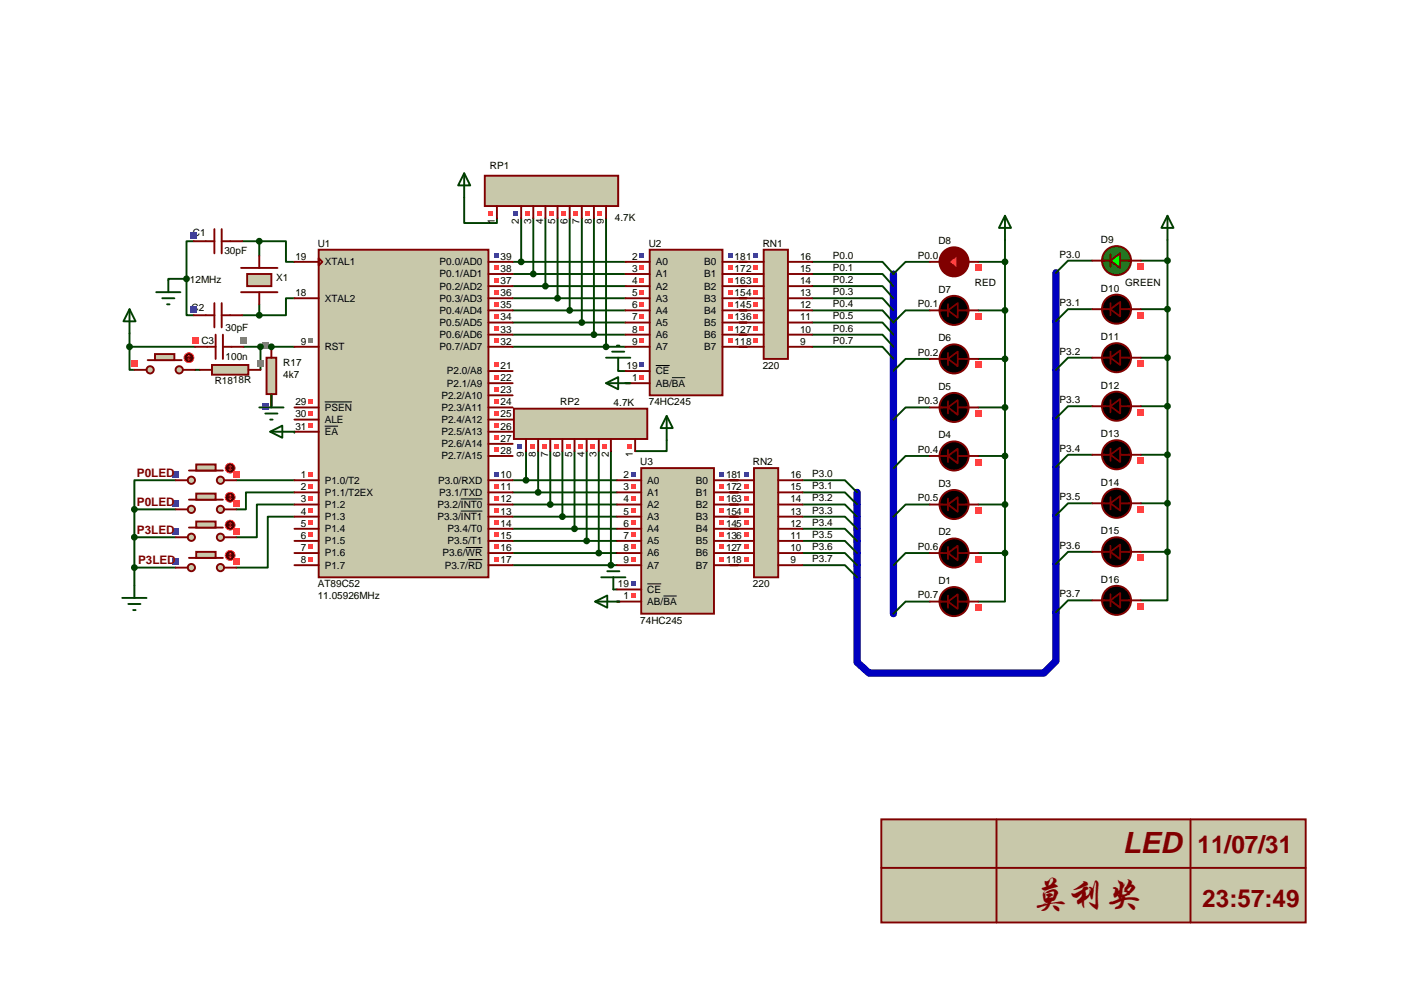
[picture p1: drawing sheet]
<svg xmlns="http://www.w3.org/2000/svg" width="297mm" height="210mm" viewBox="0 0 297 210" stroke-linecap="round" stroke-linejoin="round" font-family="sans-serif">
<path d="M187.2 57.4v71.1M221.2 57.1v81.3l-2.6 2.5h-36.5l-2.6-2.3v-35.5" fill="none" stroke="#0000c0" stroke-width="1.5"/>
<g fill="none" stroke="#004000" stroke-width=".4">
<path d="M39.1 58.4h-3.8v.2M39.1 58.4v7.6h1.5M40.6 50.5h-1.5v7.9M50.8 50.5h3.5M54.3 50.5v3.1M54.3 50.5h5.6v4.3h1.8M154.9 54.8h1.5M154.9 57.4h1.5M154.9 59.9h1.5M170.1 57.4h14.8l2.3 2.5M170.1 59.9h14.8l2.3 2.5M170.1 54.8h14.8l2.3 2.6 2.5-2.6h5.1"/>
<path d="M228.8 54.6h-5.1l-2.5 2.5M40.8 77.4h1.1M50.8 66h3.5M54.3 63.7v2.3M61.7 62.4h-1.8v3.6h-5.6M129.5 77.4v.3h1.5M154.9 62.4h1.5M154.9 65h1.5M154.9 67.5h1.5M154.9 70.1h1.5M154.9 72.6h1.5M170.1 65h14.8l2.3 2.5 2.5-2.5h5.1"/>
<path d="M170.1 62.4h14.8l2.3 2.6M170.1 67.5h14.8l2.3 2.6M170.1 70.1h14.8l2.3 2.5M170.1 72.6h14.8l2.3 2.5M194.8 75.1h-5.1l-2.5 2.6M228.8 64.7h-5.1l-2.5 2.6M228.8 74.9h-5.1l-2.5 2.5M56.9 82.8v2.2M131 80.2h1M194.8 85.3h-5.1l-2.5 2.5M194.8 95.5h-5.1l-2.5 2.5M228.8 85h-5.1l-2.5 2.6"/>
<path d="M228.8 95.2h-5.1l-2.5 2.5M194.8 105.6h-5.1l-2.5 2.6M194.8 115.8h-5.1l-2.5 2.5M228.8 105.4h-5.1l-2.5 2.5M228.8 115.5h-5.1l-2.5 2.6M194.8 125.9h-5.1l-2.5 2.6M228.8 125.7h-5.1l-2.5 2.5"/>
</g>
<circle cx="61.7" cy="90.4" r=".2" fill="#004000"/>
<g fill="none" stroke="#004000" stroke-width=".4">
<path d="M97.2 41.4v5.3h6.9v-1M107.4 54.8h23.6M107.4 57.4h23.6M107.4 59.9h23.6M109.2 45.7v9.1M111.7 45.7v11.7M114.3 45.7v14.2M116.8 45.7v16.7M119.3 45.7v19.3M121.9 45.7v21.8M124.4 45.7v24.4M127 45.7v26.9"/>
<path d="M204.9 54.8h5.6M210.5 54.8v10.2h-5.6M210.5 50.2v4.6M239 54.6h5.6v10.1M244.6 50.2v4.4M27.1 72.6h13.7M27.1 72.6v4.8h1M27.1 69.8v2.8M51 72.6h10.7M54.6 72.6v4.8M56.9 72.3v.3M107.4 72.6h23.6"/>
<path d="M107.4 70.1h23.6M107.4 65h23.6M107.4 67.5h23.6M107.4 62.4h23.6M210.5 75.1v10.2h-5.6M210.5 65v10.1h-5.6M239 64.7h5.6v10.2M239 74.9h5.6v10.1M110.2 94.4v6.1M112.7 94.4v8.7M115.3 94.4v11.2M117.8 94.4v13.8"/>
<path d="M120.4 94.4v16.3M122.9 94.4v18.8M125.4 94.4v21.4M128 94.4v23.9M139.7 92.2v2.2h-6.6M210.5 95.5v10.1h-5.6M210.5 85.3v10.2h-5.6M239 85h5.6v10.2M239 95.2h5.6v10.2M28.1 112.5h8.7M28.1 118.8h8.7M28.1 112.5v10.1"/>
<path d="M36.8 100.5h-8.7v6.1M36.8 106.6h-8.7v5.9M49.5 100.5h12.2M61.7 103.1h-10.2v3.5h-2M61.7 105.6h-7.9v6.9h-4.3M61.7 108.2h-5.6v10.6h-6.6M107.4 118.3h21.8M107.4 100.5h21.8M107.4 103.1h21.8M107.4 105.6h21.8M107.4 108.2h21.8M107.4 110.7h21.8"/>
<path d="M107.4 113.2h21.8M107.4 115.8h21.8M152.9 100.5h1.7M152.9 103.1h1.7M152.9 105.6h1.7M152.9 108.2h1.7M152.9 110.7h1.7M152.9 113.2h1.7M152.9 115.8h1.7M152.9 118.3h1.7M168.1 100.5h8.9l2.5 2.6M168.1 103.1h8.9l2.5 2.5"/>
<path d="M168.1 105.6h8.9l2.5 2.6M168.1 108.2h8.9l2.5 2.5M168.1 110.7h8.9l2.5 2.5M168.1 113.2h8.9l2.5 2.6M168.1 115.8h8.9l2.5 2.5M168.1 118.3h8.9l2.5 2.6M210.5 115.8v10.1h-5.6M210.5 105.6v10.2h-5.6M239 105.4h5.6v10.1M239 115.5h5.6M244.6 115.5v10.2h-5.6M128.5 123.4h.7"/>
<path d="M129.2 125.9h.5"/>
</g>
<circle cx="199.9" cy="125.9" r="3" fill="#000" stroke="#800000" stroke-width=".4"/>
<path d="M198.6 124.7v2.5" fill="none" stroke="#800000" stroke-width=".38"/>
<path d="M194.8 125.9h3.8M200.6 125.9h4.3" fill="none" stroke="#800000" stroke-width=".4"/>
<path d="M198.6 125.9l2-1.5v3.1z" fill="#000" stroke="#800000" stroke-width=".38"/>
<path d="M204.3 126.6h1.3v1.2h-1.3z" fill="#ff4040"/>
<circle cx="199.9" cy="115.8" r="3" fill="#000" stroke="#800000" stroke-width=".4"/>
<path d="M198.6 114.5v2.6" fill="none" stroke="#800000" stroke-width=".38"/>
<path d="M194.8 115.8h3.8M200.6 115.8h4.3" fill="none" stroke="#800000" stroke-width=".4"/>
<path d="M198.6 115.8l2-1.5v3z" fill="#000" stroke="#800000" stroke-width=".38"/>
<path d="M204.3 116.4h1.3v1.3h-1.3z" fill="#ff4040"/>
<circle cx="199.9" cy="105.6" r="3" fill="#000" stroke="#800000" stroke-width=".4"/>
<path d="M198.6 104.4v2.5" fill="none" stroke="#800000" stroke-width=".38"/>
<path d="M194.8 105.6h3.8M200.6 105.6h4.3" fill="none" stroke="#800000" stroke-width=".4"/>
<path d="M198.6 105.6l2-1.5v3z" fill="#000" stroke="#800000" stroke-width=".38"/>
<path d="M204.3 106.3h1.3v1.2h-1.3z" fill="#ff4040"/>
<circle cx="199.9" cy="95.5" r="3" fill="#000" stroke="#800000" stroke-width=".4"/>
<path d="M198.6 94.2v2.5" fill="none" stroke="#800000" stroke-width=".38"/>
<path d="M194.8 95.5h3.8M200.6 95.5h4.3" fill="none" stroke="#800000" stroke-width=".4"/>
<path d="M198.6 95.5l2-1.6v3.1z" fill="#000" stroke="#800000" stroke-width=".38"/>
<path d="M204.3 96.1h1.3v1.3h-1.3z" fill="#ff4040"/>
<circle cx="199.9" cy="85.3" r="3" fill="#000" stroke="#800000" stroke-width=".4"/>
<path d="M198.6 84v2.6" fill="none" stroke="#800000" stroke-width=".38"/>
<path d="M194.8 85.3h3.8M200.6 85.3h4.3" fill="none" stroke="#800000" stroke-width=".4"/>
<path d="M198.6 85.3l2-1.5v3z" fill="#000" stroke="#800000" stroke-width=".38"/>
<path d="M204.3 85.9h1.3v1.3h-1.3z" fill="#ff4040"/>
<circle cx="199.9" cy="75.1" r="3" fill="#000" stroke="#800000" stroke-width=".4"/>
<path d="M198.6 73.9v2.5" fill="none" stroke="#800000" stroke-width=".38"/>
<path d="M194.8 75.1h3.8M200.6 75.1h4.3" fill="none" stroke="#800000" stroke-width=".4"/>
<path d="M198.6 75.1l2-1.5v3.1z" fill="#000" stroke="#800000" stroke-width=".38"/>
<path d="M204.3 75.8h1.3v1.2h-1.3z" fill="#ff4040"/>
<circle cx="199.9" cy="65" r="3" fill="#000" stroke="#800000" stroke-width=".4"/>
<path d="M198.6 63.7v2.6" fill="none" stroke="#800000" stroke-width=".38"/>
<path d="M194.8 65h3.8M200.6 65h4.3" fill="none" stroke="#800000" stroke-width=".4"/>
<path d="M198.6 65l2-1.5v3z" fill="#000" stroke="#800000" stroke-width=".38"/>
<path d="M204.3 65.6h1.3v1.3h-1.3z" fill="#ff4040"/>
<circle cx="199.9" cy="54.8" r="3" fill="#800000" stroke="#800000" stroke-width=".4"/>
<path d="M198.6 53.6v2.5" fill="none" stroke="#800000" stroke-width=".38"/>
<path d="M196.8 54.8h1.8M200.6 54.8h2.3" fill="none" stroke="#800000" stroke-width=".4"/>
<path d="M198.6 54.8l2-1.5v3z" fill="#f00" stroke="#800000" stroke-width=".38"/>
<path d="M194.8 54.8h2.5M202.4 54.8h2.5" fill="none" stroke="#800000" stroke-width=".4"/>
<path d="M204.3 55.5h1.3v1.2h-1.3z" fill="#ff4040"/>
<path d="M210.5 45.2v5M210.5 45.2l1.3 2.5h-2.5z" fill="none" stroke="#004000" stroke-width=".4"/>
<circle cx="233.9" cy="54.6" r="3" fill="#008000" stroke="#800000" stroke-width=".4"/>
<path d="M232.6 53.3v2.5" fill="none" stroke="#800000" stroke-width=".38"/>
<path d="M230.8 54.6h1.8M234.7 54.6h2.2" fill="none" stroke="#800000" stroke-width=".4"/>
<path d="M232.6 54.6l2.1-1.6v3.1z" fill="#0f0" stroke="#800000" stroke-width=".38"/>
<path d="M228.8 54.6h2.5M236.4 54.6h2.6" fill="none" stroke="#800000" stroke-width=".4"/>
<path d="M238.3 55.2h1.3v1.3h-1.3z" fill="#ff4040"/>
<circle cx="233.9" cy="64.7" r="3" fill="#000" stroke="#800000" stroke-width=".4"/>
<path d="M232.6 63.5v2.5" fill="none" stroke="#800000" stroke-width=".38"/>
<path d="M228.8 64.7h3.8M234.7 64.7h4.3" fill="none" stroke="#800000" stroke-width=".4"/>
<path d="M232.6 64.7l2.1-1.5v3.1z" fill="#000" stroke="#800000" stroke-width=".38"/>
<path d="M238.3 65.4h1.3v1.2h-1.3z" fill="#ff4040"/>
<circle cx="233.9" cy="74.9" r="3" fill="#000" stroke="#800000" stroke-width=".4"/>
<path d="M232.6 73.6v2.6" fill="none" stroke="#800000" stroke-width=".38"/>
<path d="M228.8 74.9h3.8M234.7 74.9h4.3" fill="none" stroke="#800000" stroke-width=".4"/>
<path d="M232.6 74.9l2.1-1.5v3z" fill="#000" stroke="#800000" stroke-width=".38"/>
<path d="M238.3 75.5h1.3v1.3h-1.3z" fill="#ff4040"/>
<circle cx="233.9" cy="85" r="3" fill="#000" stroke="#800000" stroke-width=".4"/>
<path d="M232.6 83.8v2.5" fill="none" stroke="#800000" stroke-width=".38"/>
<path d="M228.8 85h3.8M234.7 85h4.3" fill="none" stroke="#800000" stroke-width=".4"/>
<path d="M232.6 85l2.1-1.5v3.1z" fill="#000" stroke="#800000" stroke-width=".38"/>
<path d="M238.3 85.7h1.3v1.3h-1.3z" fill="#ff4040"/>
<circle cx="233.9" cy="95.2" r="3" fill="#000" stroke="#800000" stroke-width=".4"/>
<path d="M232.6 93.9v2.6" fill="none" stroke="#800000" stroke-width=".38"/>
<path d="M228.8 95.2h3.8M234.7 95.2h4.3" fill="none" stroke="#800000" stroke-width=".4"/>
<path d="M232.6 95.2l2.1-1.5v3z" fill="#000" stroke="#800000" stroke-width=".38"/>
<path d="M238.3 95.8h1.3v1.3h-1.3z" fill="#ff4040"/>
<circle cx="233.9" cy="105.4" r="3" fill="#000" stroke="#800000" stroke-width=".4"/>
<path d="M232.6 104.1v2.5" fill="none" stroke="#800000" stroke-width=".38"/>
<path d="M228.8 105.4h3.8M234.7 105.4h4.3" fill="none" stroke="#800000" stroke-width=".4"/>
<path d="M232.6 105.4l2.1-1.6v3.1z" fill="#000" stroke="#800000" stroke-width=".38"/>
<path d="M238.3 106h1.3v1.3h-1.3z" fill="#ff4040"/>
<circle cx="233.9" cy="115.5" r="3" fill="#000" stroke="#800000" stroke-width=".4"/>
<path d="M232.6 114.3v2.5" fill="none" stroke="#800000" stroke-width=".38"/>
<path d="M228.8 115.5h3.8M234.7 115.5h4.3" fill="none" stroke="#800000" stroke-width=".4"/>
<path d="M232.6 115.5l2.1-1.5v3.1z" fill="#000" stroke="#800000" stroke-width=".38"/>
<path d="M238.3 116.2h1.3v1.2h-1.3z" fill="#ff4040"/>
<circle cx="233.9" cy="125.7" r="3" fill="#000" stroke="#800000" stroke-width=".4"/>
<path d="M232.6 124.4v2.6" fill="none" stroke="#800000" stroke-width=".38"/>
<path d="M228.8 125.7h3.8M234.7 125.7h4.3" fill="none" stroke="#800000" stroke-width=".4"/>
<path d="M232.6 125.7l2.1-1.5v3z" fill="#000" stroke="#800000" stroke-width=".38"/>
<path d="M238.3 126.3h1.3v1.3h-1.3z" fill="#ff4040"/>
<path d="M244.6 45.2v5M244.6 45.2l1.2 2.5h-2.5z" fill="none" stroke="#004000" stroke-width=".4"/>
<path d="M184.6 171.5h88.9v21.6h-88.9z" fill="#c8c8aa" stroke="#800000" stroke-width=".4"/>
<path d="M208.7 171.5v21.6M249.4 171.5v21.6M184.6 181.7h88.9" fill="none" stroke="#800000" stroke-width=".4"/>
<path d="M66.8 52.3h35.5v68.6h-35.5z" fill="#c8c8aa" stroke="#800000" stroke-width=".4"/>
<g fill="none" stroke="#800000" stroke-width=".4">
<path d="M61.7 54.8h5.1M66.8 54.1l.7 .7-.7 .8zM102.3 54.8h5.1M102.3 57.4h5.1M102.3 59.9h5.1M61.7 62.4h5.1M61.7 72.6h5.1M102.3 62.4h5.1M102.3 72.6h5.1M102.3 65h5.1M102.3 67.5h5.1M102.3 70.1h5.1"/>
<path d="M102.3 77.7h5.1M61.7 87.8h5.1M61.7 90.4h5.1M61.7 85.3h5.1M102.3 87.8h5.1M102.3 90.4h5.1M102.3 85.3h5.1M102.3 95.5h5.1M102.3 80.2h5.1M102.3 82.8h5.1M102.3 92.9h5.1M61.7 100.5h5.1"/>
<path d="M61.7 103.1h5.1M61.7 105.6h5.1M61.7 108.2h5.1M61.7 110.7h5.1M61.7 113.2h5.1M61.7 115.8h5.1M61.7 118.3h5.1M102.3 100.5h5.1M102.3 103.1h5.1M102.3 105.6h5.1M102.3 108.2h5.1M102.3 110.7h5.1"/>
<path d="M102.3 113.2h5.1M102.3 115.8h5.1M102.3 118.3h5.1"/>
</g>
<path d="M68 89.2h2.8M68 84.1h5.7M96.5 104.5h4.5M96.5 107h4.5M97.6 114.6h3.4M98 117.2h3" fill="none" stroke="#000" stroke-width=".21"/>
<g fill="#ff4040">
<path d="M64.6 86.1h1v1h-1z"/>
<path d="M64.6 88.6h1v1h-1z"/>
<path d="M64.6 83.5h1v1h-1z"/>
</g>
<path d="M64.6 70.8h1v1h-1z" fill="#808080"/>
<path d="M103.5 53h1v1.1h-1z" fill="#4040ff"/>
<g fill="#ff4040">
<path d="M103.5 55.6h1v1h-1z"/>
<path d="M103.5 58.1h1v1h-1z"/>
<path d="M103.5 60.7h1v1h-1z"/>
<path d="M103.5 63.2h1v1h-1z"/>
<path d="M103.5 65.7h1v1.1h-1z"/>
<path d="M103.5 68.3h1v1h-1z"/>
<path d="M103.5 70.8h1v1h-1z"/>
<path d="M64.6 98.8h1v1h-1z"/>
<path d="M64.6 101.3h1v1h-1z"/>
<path d="M64.6 103.8h1v1.1h-1z"/>
<path d="M64.6 106.4h1v1h-1z"/>
<path d="M64.6 108.9h1v1h-1z"/>
<path d="M64.6 111.5h1v1h-1z"/>
<path d="M64.6 114h1v1h-1z"/>
<path d="M64.6 116.5h1v1.1h-1z"/>
</g>
<path d="M103.5 98.8h1v1h-1z" fill="#4040ff"/>
<g fill="#ff4040">
<path d="M103.5 101.3h1v1h-1z"/>
<path d="M103.5 103.8h1v1.1h-1z"/>
<path d="M103.5 106.4h1v1h-1z"/>
<path d="M103.5 108.9h1v1h-1z"/>
<path d="M103.5 116.5h1v1.1h-1z"/>
<path d="M103.5 114h1v1h-1z"/>
<path d="M103.5 111.5h1v1h-1z"/>
<path d="M103.5 93.7h1v1h-1z"/>
<path d="M103.5 75.9h1v1h-1z"/>
<path d="M103.5 78.4h1v1.1h-1z"/>
<path d="M103.5 81h1v1h-1z"/>
<path d="M103.5 83.5h1v1h-1z"/>
<path d="M103.5 86.1h1v1h-1z"/>
<path d="M103.5 88.6h1v1h-1z"/>
<path d="M103.5 91.1h1v1.1h-1z"/>
</g>
<path d="M50.5 56.1h7.6M50.5 61.2h7.6" fill="none" stroke="#800000" stroke-width=".4"/>
<path d="M51.8 57.4h5.1v2.5h-5.1z" fill="#c8c8aa" stroke="#800000" stroke-width=".4"/>
<path d="M40.6 50.5h4.3M44.9 48v5M46.4 48v5M46.4 50.5h4.4M54.3 53.6v2.5M54.3 61.2v2.5" fill="none" stroke="#800000" stroke-width=".4"/>
<path d="M40 48.6h1.2v1.3h-1.2z" fill="#4040ff"/>
<path d="M40.6 66h4.3M44.9 63.5v5M46.4 63.5v5M46.4 66h4.4" fill="none" stroke="#800000" stroke-width=".4"/>
<path d="M40 64.1h1.2v1.3h-1.2z" fill="#4040ff"/>
<g fill="#004000" stroke="#004000" stroke-width=".4">
<circle cx="54.3" cy="66" r=".51"/>
<circle cx="54.3" cy="50.5" r=".51"/>
</g>
<path d="M40.8 72.6h4.4M45.2 70.1v5M46.7 70.1v5M46.7 72.6h4.3" fill="none" stroke="#800000" stroke-width=".4"/>
<path d="M40.2 70.7h1.3v1.3h-1.3z" fill="#ff4040"/>
<path d="M50.4 70.7h1.2v1.3h-1.2z" fill="#808080"/>
<g fill="#c8c8aa" stroke="#800000" stroke-width=".4">
<circle cx="37.5" cy="77.4" r=".76"/>
<circle cx="31.5" cy="77.4" r=".76"/>
</g>
<path d="M30.9 75.4h7.2" fill="none" stroke="#800000" stroke-width=".4"/>
<path d="M32.5 74.1h4v1.3h-4z" fill="#c8c8aa" stroke="#800000" stroke-width=".4"/>
<path d="M28.1 77.4h2.6M38.3 77.4h2.5" fill="none" stroke="#800000" stroke-width=".4"/>
<circle cx="39.6" cy="74.9" r="1.02" fill="#400000" stroke="#f00" stroke-width=".21"/>
<path d="M39.3 74.6l.3-.2 .2 .2M39.3 75.1l.3 .3M39.6 74.4v1M39.8 75.1l-.2 .3" fill="none" stroke="#f00" stroke-width=".21"/>
<path d="M27.5 75.5h1.3v1.3h-1.3z" fill="#ff4040"/>
<path d="M55.8 74.9h2.1v7.6h-2.1z" fill="#c8c8aa" stroke="#800000" stroke-width=".4"/>
<path d="M56.9 72.3v2.6M56.9 82.5v2.5" fill="none" stroke="#800000" stroke-width=".4"/>
<path d="M54.9 71.7h1.3v1.3h-1.3z" fill="#808080"/>
<path d="M54.9 84.4h1.3v1.3h-1.3z" fill="#4040ff"/>
<path d="M44.4 76.4h7.6v2h-7.6z" fill="#c8c8aa" stroke="#800000" stroke-width=".4"/>
<path d="M41.9 77.4h2.5M52 77.4h2.6" fill="none" stroke="#800000" stroke-width=".4"/>
<path d="M53.9 75.5h1.3v1.3h-1.3z" fill="#808080"/>
<path d="M35.3 58.6v2.6M27.1 64.7v5.1M27.1 64.7l1.3 2.6h-2.5zM32.7 61.2h5.1M34 62.4h2.5M35 63.7h.5M54.3 85.3h5.1M55.6 86.6h2.5M56.6 87.8h.5M56.9 82.8v2.5" fill="none" stroke="#004000" stroke-width=".4"/>
<circle cx="39.1" cy="58.4" r=".51" fill="#004000" stroke="#004000" stroke-width=".4"/>
<path d="M136.1 52.3h15.2v30.5h-15.2z" fill="#c8c8aa" stroke="#800000" stroke-width=".4"/>
<g fill="none" stroke="#800000" stroke-width=".4">
<path d="M131 54.8h5.1M131 57.4h5.1M131 59.9h5.1M151.3 54.8h5.1M151.3 57.4h5.1M151.3 59.9h5.1M131 62.4h5.1M131 65h5.1M131 67.5h5.1M131 70.1h5.1M131 72.6h5.1M131 77.7h5.1"/>
<path d="M151.3 62.4h5.1M151.3 65h5.1M151.3 67.5h5.1M151.3 70.1h5.1M151.3 72.6h5.1M131 80.2h5.1"/>
</g>
<path d="M137.4 76.5h2.9M140.8 79.1h2.7" fill="none" stroke="#000" stroke-width=".21"/>
<g fill="#4040ff">
<path d="M133.9 53h1.1v1.1h-1.1z"/>
<path d="M152.5 53h1v1.1h-1z"/>
</g>
<g fill="#ff4040">
<path d="M133.9 55.6h1.1v1h-1.1z"/>
<path d="M152.5 55.6h1v1h-1z"/>
<path d="M133.9 58.1h1.1v1h-1.1z"/>
<path d="M152.5 58.1h1v1h-1z"/>
<path d="M133.9 60.7h1.1v1h-1.1z"/>
<path d="M152.5 60.7h1v1h-1z"/>
<path d="M133.9 63.2h1.1v1h-1.1z"/>
<path d="M152.5 63.2h1v1h-1z"/>
<path d="M133.9 65.7h1.1v1.1h-1.1z"/>
<path d="M152.5 65.7h1v1.1h-1z"/>
<path d="M133.9 68.3h1.1v1h-1.1z"/>
<path d="M152.5 68.3h1v1h-1z"/>
<path d="M133.9 70.8h1.1v1h-1.1z"/>
<path d="M152.5 70.8h1v1h-1z"/>
</g>
<path d="M133.9 75.9h1.1v1h-1.1z" fill="#4040ff"/>
<path d="M133.9 78.4h1.1v1.1h-1.1z" fill="#ff4040"/>
<path d="M127 74.9h5M128.2 73.6h2.6M129.2 72.3h.5M129.5 74.9v2.5M127 80.2l2.5-1.2v2.5zM127 80.2h5" fill="none" stroke="#004000" stroke-width=".4"/>
<path d="M160 52.3h5.1v22.8h-5.1z" fill="#c8c8aa" stroke="#800000" stroke-width=".4"/>
<g fill="none" stroke="#800000" stroke-width=".4">
<path d="M154.9 54.8h5.1M154.9 57.4h5.1M154.9 59.9h5.1M165.1 54.8h5M165.1 57.4h5M165.1 59.9h5M154.9 62.4h5.1M154.9 65h5.1M154.9 67.5h5.1M154.9 70.1h5.1M154.9 72.6h5.1M165.1 62.4h5"/>
<path d="M165.1 65h5M165.1 67.5h5M165.1 70.1h5M165.1 72.6h5"/>
</g>
<path d="M157.8 53h1v1.1h-1z" fill="#4040ff"/>
<g fill="#ff4040">
<path d="M157.8 55.6h1v1h-1z"/>
<path d="M157.8 58.1h1v1h-1z"/>
<path d="M157.8 60.7h1v1h-1z"/>
<path d="M157.8 63.2h1v1h-1z"/>
<path d="M157.8 65.7h1v1.1h-1z"/>
<path d="M157.8 68.3h1v1h-1z"/>
<path d="M157.8 70.8h1v1h-1z"/>
</g>
<path d="M97.2 36.3l1.3 2.5h-2.5zM97.2 36.3v5.1M56.6 90.4h5.1M56.6 90.4l2.5-1.3v2.6z" fill="none" stroke="#004000" stroke-width=".4"/>
<g fill="#004000" stroke="#004000" stroke-width=".4">
<circle cx="56.8" cy="72.6" r=".51"/>
<circle cx="27.1" cy="72.6" r=".51"/>
<circle cx="54.6" cy="72.6" r=".51"/>
</g>
<path d="M101.6 36.8h27.9v6.3h-27.9z" fill="#c8c8aa" stroke="#800000" stroke-width=".4"/>
<path d="M104.1 43.1v2.6M109.2 43.1v2.6M111.7 43.1v2.6M114.3 43.1v2.6M116.8 43.1v2.6M119.3 43.1v2.6M121.9 43.1v2.6M124.4 43.1v2.6M127 43.1v2.6" fill="none" stroke="#800000" stroke-width=".4"/>
<path d="M107.4 44.3h1v1h-1z" fill="#4040ff"/>
<g fill="#ff4040">
<path d="M109.9 44.3h1.1v1h-1.1z"/>
<path d="M112.5 44.3h1v1h-1z"/>
<path d="M115 44.3h1v1h-1z"/>
<path d="M117.6 44.3h1v1h-1z"/>
<path d="M120.1 44.3h1v1h-1z"/>
<path d="M122.6 44.3h1.1v1h-1.1z"/>
<path d="M125.2 44.3h1v1h-1z"/>
<path d="M102.3 44.3h1v1h-1z"/>
</g>
<g fill="#004000" stroke="#004000" stroke-width=".4">
<circle cx="109.2" cy="54.8" r=".51"/>
<circle cx="111.7" cy="57.4" r=".51"/>
<circle cx="114.3" cy="59.9" r=".51"/>
<circle cx="116.8" cy="62.4" r=".51"/>
<circle cx="119.3" cy="65" r=".51"/>
<circle cx="121.9" cy="67.5" r=".51"/>
<circle cx="124.4" cy="70.1" r=".51"/>
<circle cx="127" cy="72.6" r=".51"/>
</g>
<path d="M134.3 98h15.3v30.5h-15.3z" fill="#c8c8aa" stroke="#800000" stroke-width=".4"/>
<g fill="none" stroke="#800000" stroke-width=".4">
<path d="M129.2 100.5h5.1M129.2 103.1h5.1M129.2 105.6h5.1M129.2 108.2h5.1M129.2 110.7h5.1M129.2 113.2h5.1M129.2 115.8h5.1M129.2 118.3h5.1M149.6 100.5h5M149.6 103.1h5M149.6 105.6h5M149.6 108.2h5"/>
<path d="M149.6 110.7h5M149.6 113.2h5M149.6 115.8h5M149.6 118.3h5M129.2 123.4h5.1M129.2 125.9h5.1"/>
</g>
<path d="M135.6 122.2h2.9M139 124.8h2.7" fill="none" stroke="#000" stroke-width=".21"/>
<g fill="#4040ff">
<path d="M132.2 98.8h1v1h-1z"/>
<path d="M150.7 98.8h1v1h-1z"/>
</g>
<g fill="#ff4040">
<path d="M132.2 101.3h1v1h-1z"/>
<path d="M150.7 101.3h1v1h-1z"/>
<path d="M132.2 103.8h1v1.1h-1z"/>
<path d="M150.7 103.8h1v1.1h-1z"/>
<path d="M132.2 106.4h1v1h-1z"/>
<path d="M150.7 106.4h1v1h-1z"/>
<path d="M132.2 108.9h1v1h-1z"/>
<path d="M150.7 108.9h1v1h-1z"/>
<path d="M132.2 111.5h1v1h-1z"/>
<path d="M150.7 111.5h1v1h-1z"/>
<path d="M132.2 114h1v1h-1z"/>
<path d="M150.7 114h1v1h-1z"/>
<path d="M132.2 116.5h1v1.1h-1z"/>
<path d="M150.7 116.5h1v1.1h-1z"/>
</g>
<path d="M132.2 121.6h1v1h-1z" fill="#4040ff"/>
<path d="M132.2 124.2h1v1h-1z" fill="#ff4040"/>
<path d="M157.9 98h5.1v22.9h-5.1z" fill="#c8c8aa" stroke="#800000" stroke-width=".4"/>
<g fill="none" stroke="#800000" stroke-width=".4">
<path d="M152.9 100.5h5M152.9 103.1h5M152.9 105.6h5M152.9 108.2h5M152.9 110.7h5M152.9 113.2h5M152.9 115.8h5M152.9 118.3h5M163 100.5h5.1M163 103.1h5.1M163 105.6h5.1M163 108.2h5.1"/>
<path d="M163 110.7h5.1M163 113.2h5.1M163 115.8h5.1M163 118.3h5.1"/>
</g>
<path d="M155.8 98.8h1v1h-1z" fill="#4040ff"/>
<g fill="#ff4040">
<path d="M155.8 101.3h1v1h-1z"/>
<path d="M155.8 103.8h1v1.1h-1z"/>
<path d="M155.8 106.4h1v1h-1z"/>
<path d="M155.8 108.9h1v1h-1z"/>
<path d="M155.8 111.5h1v1h-1z"/>
<path d="M155.8 114h1v1h-1z"/>
<path d="M155.8 116.5h1v1.1h-1z"/>
</g>
<path d="M127.2 119.6h2.5M128.2 118.3h.5M124.7 125.9l2.5-1.2v2.5zM124.7 125.9h5M125.9 120.9h5.1M128.5 120.9v2.5" fill="none" stroke="#004000" stroke-width=".4"/>
<g fill="#c8c8aa" stroke="#800000" stroke-width=".4">
<circle cx="46.2" cy="100.5" r=".76"/>
<circle cx="40.1" cy="100.5" r=".76"/>
</g>
<path d="M39.6 98.5h7.1" fill="none" stroke="#800000" stroke-width=".4"/>
<path d="M41.1 97.2h4.1v1.3h-4.1z" fill="#c8c8aa" stroke="#800000" stroke-width=".4"/>
<path d="M36.8 100.5h2.5M46.9 100.5h2.6" fill="none" stroke="#800000" stroke-width=".4"/>
<circle cx="48.2" cy="98" r="1.02" fill="#400000" stroke="#f00" stroke-width=".21"/>
<path d="M48 97.7l.2-.2 .3 .2M48 98.3l.2 .2M48.2 97.5v1M48.5 98.3l-.3 .2" fill="none" stroke="#f00" stroke-width=".21"/>
<path d="M36.1 98.6h1.3v1.3h-1.3z" fill="#4040ff"/>
<path d="M48.8 98.6h1.3v1.3h-1.3z" fill="#ff4040"/>
<g fill="#c8c8aa" stroke="#800000" stroke-width=".4">
<circle cx="46.2" cy="106.6" r=".76"/>
<circle cx="40.1" cy="106.6" r=".76"/>
</g>
<path d="M39.6 104.6h7.1" fill="none" stroke="#800000" stroke-width=".4"/>
<path d="M41.1 103.3h4.1v1.3h-4.1z" fill="#c8c8aa" stroke="#800000" stroke-width=".4"/>
<path d="M36.8 106.6h2.5M46.9 106.6h2.6" fill="none" stroke="#800000" stroke-width=".4"/>
<circle cx="48.2" cy="104.1" r="1.02" fill="#400000" stroke="#f00" stroke-width=".21"/>
<path d="M48 103.8l.2-.2 .3 .2M48 104.4l.2 .2M48.2 103.6v1M48.5 104.4l-.3 .2" fill="none" stroke="#f00" stroke-width=".21"/>
<path d="M36.1 104.7h1.3v1.3h-1.3z" fill="#4040ff"/>
<path d="M48.8 104.7h1.3v1.3h-1.3z" fill="#ff4040"/>
<g fill="#c8c8aa" stroke="#800000" stroke-width=".4">
<circle cx="46.2" cy="112.5" r=".76"/>
<circle cx="40.1" cy="112.5" r=".76"/>
</g>
<path d="M39.6 110.4h7.1" fill="none" stroke="#800000" stroke-width=".4"/>
<path d="M41.1 109.2h4.1v1.2h-4.1z" fill="#c8c8aa" stroke="#800000" stroke-width=".4"/>
<path d="M36.8 112.5h2.5M46.9 112.5h2.6" fill="none" stroke="#800000" stroke-width=".4"/>
<circle cx="48.2" cy="109.9" r="1.02" fill="#400000" stroke="#f00" stroke-width=".21"/>
<path d="M48 109.7l.2-.3 .3 .3M48 110.2l.2 .2M48.2 109.4v1M48.5 110.2l-.3 .2" fill="none" stroke="#f00" stroke-width=".21"/>
<path d="M36.1 110.6h1.3v1.2h-1.3z" fill="#4040ff"/>
<path d="M48.8 110.6h1.3v1.2h-1.3z" fill="#ff4040"/>
<g fill="#c8c8aa" stroke="#800000" stroke-width=".4">
<circle cx="46.2" cy="118.8" r=".76"/>
<circle cx="40.1" cy="118.8" r=".76"/>
</g>
<path d="M39.6 116.8h7.1" fill="none" stroke="#800000" stroke-width=".4"/>
<path d="M41.1 115.5h4.1v1.3h-4.1z" fill="#c8c8aa" stroke="#800000" stroke-width=".4"/>
<path d="M36.8 118.8h2.5M46.9 118.8h2.6" fill="none" stroke="#800000" stroke-width=".4"/>
<circle cx="48.2" cy="116.3" r="1.02" fill="#400000" stroke="#f00" stroke-width=".21"/>
<path d="M48 116l.2-.2 .3 .2M48 116.5l.2 .3M48.2 115.8v1M48.5 116.5l-.3 .3" fill="none" stroke="#f00" stroke-width=".21"/>
<path d="M36.1 116.9h1.3v1.3h-1.3z" fill="#4040ff"/>
<path d="M48.8 116.9h1.3v1.3h-1.3z" fill="#ff4040"/>
<path d="M139.7 87.1l1.2 2.5h-2.5zM139.7 87.1v5.1M25.6 125.2h5.1M26.9 126.4h2.5M27.9 127.7h.5M28.1 122.6v2.6" fill="none" stroke="#004000" stroke-width=".4"/>
<g fill="#004000" stroke="#004000" stroke-width=".4">
<circle cx="28.1" cy="106.6" r=".51"/>
<circle cx="28.1" cy="112.5" r=".51"/>
<circle cx="28.1" cy="118.8" r=".51"/>
<circle cx="210.5" cy="115.8" r=".51"/>
<circle cx="210.5" cy="105.6" r=".51"/>
<circle cx="210.5" cy="95.5" r=".51"/>
<circle cx="210.5" cy="85.3" r=".51"/>
<circle cx="210.5" cy="75.1" r=".51"/>
<circle cx="210.5" cy="65" r=".51"/>
<circle cx="210.5" cy="54.8" r=".51"/>
<circle cx="244.6" cy="54.6" r=".51"/>
<circle cx="244.6" cy="64.7" r=".51"/>
<circle cx="244.6" cy="74.9" r=".51"/>
<circle cx="244.6" cy="85" r=".51"/>
<circle cx="244.6" cy="95.2" r=".51"/>
<circle cx="244.6" cy="105.4" r=".51"/>
<circle cx="244.6" cy="115.5" r=".51"/>
</g>
<path d="M107.7 85.6h27.9v6.3h-27.9z" fill="#c8c8aa" stroke="#800000" stroke-width=".4"/>
<path d="M110.2 91.9v2.5M112.7 91.9v2.5M115.3 91.9v2.5M117.8 91.9v2.5M120.4 91.9v2.5M122.9 91.9v2.5M125.4 91.9v2.5M128 91.9v2.5M133.1 91.9v2.5" fill="none" stroke="#800000" stroke-width=".4"/>
<g fill="#ff4040">
<path d="M126.2 93h1v1.1h-1z"/>
<path d="M123.7 93h1v1.1h-1z"/>
<path d="M121.1 93h1v1.1h-1z"/>
<path d="M118.6 93h1v1.1h-1z"/>
<path d="M116 93h1v1.1h-1z"/>
<path d="M113.5 93h1v1.1h-1z"/>
<path d="M111 93h1v1.1h-1z"/>
</g>
<path d="M108.4 93h1v1.1h-1z" fill="#4040ff"/>
<path d="M131.3 93h1v1.1h-1z" fill="#ff4040"/>
<g fill="#004000" stroke="#004000" stroke-width=".4">
<circle cx="128" cy="118.3" r=".51"/>
<circle cx="110.2" cy="100.5" r=".51"/>
<circle cx="112.7" cy="103.1" r=".51"/>
<circle cx="115.3" cy="105.6" r=".51"/>
<circle cx="117.8" cy="108.2" r=".51"/>
<circle cx="120.3" cy="110.7" r=".51"/>
<circle cx="122.9" cy="113.2" r=".51"/>
<circle cx="125.4" cy="115.8" r=".51"/>
</g>
<text font-size="7.8" fill="#800000" x="216.1" y="189.7">莫利奖</text>
<text font-size="6.1" fill="#800000" x="235.2" y="178.6">LED</text>
<g font-size="5.1" fill="#800000">
<text x="250.9" y="178.5">11/07/31</text>
<text x="251.9" y="189.9">23:57:49</text>
</g>
<g font-size="2.5" fill="#800000">
<text x="28.7" y="99.9">P0LED</text>
<text x="28.7" y="106">P0LED</text>
<text x="28.7" y="111.8">P3LED</text>
<text x="28.9" y="118.2">P3LED</text>
</g>
<g font-size="2.1">
<text x="102.6" y="35.4">RP1</text>
<text x="103.6" y="46.8" transform="rotate(-90 103.6 46.8)">1</text>
<text x="108.7" y="46.8" transform="rotate(-90 108.7 46.8)">2</text>
<text x="111.2" y="46.8" transform="rotate(-90 111.2 46.8)">3</text>
<text x="113.8" y="46.8" transform="rotate(-90 113.8 46.8)">4</text>
<text x="116.3" y="46.8" transform="rotate(-90 116.3 46.8)">5</text>
<text x="118.9" y="46.8" transform="rotate(-90 118.9 46.8)">6</text>
<text x="121.4" y="46.8" transform="rotate(-90 121.4 46.8)">7</text>
<text x="123.9" y="46.8" transform="rotate(-90 123.9 46.8)">8</text>
<text x="126.5" y="46.8" transform="rotate(-90 126.5 46.8)">9</text>
<text x="128.8" y="46.4">4.7K</text>
<text x="40.4" y="49.4">C1</text>
<text x="47" y="53.1">30pF</text>
<text x="66.6" y="51.6">U1</text>
<text x="135.9" y="51.6">U2</text>
<text x="159.8" y="51.6">RN1</text>
<text x="196.6" y="51.1">D8</text>
<text x="222" y="53.9">P3.0</text>
<text x="230.6" y="50.9">D9</text>
<text x="39.8" y="59.3">12MHz</text>
<text x="57.8" y="58.8">X1</text>
<text x="61.9" y="54.4">19</text>
<text x="68" y="55.5">XTAL1</text>
<text x="92.1" y="55.5">P0.0/AD0</text>
<text x="92.1" y="58.1">P0.1/AD1</text>
<text x="104.9" y="54.4">39</text>
<text x="104.9" y="56.9">38</text>
<text x="104.9" y="59.5">37</text>
<text x="132.4" y="54.4">2</text>
<text x="132.4" y="56.9">3</text>
<text x="132.4" y="59.5">4</text>
<text x="137.4" y="55.5">A0</text>
<text x="137.4" y="58.1">A1</text>
<text x="147.5" y="55.5">B0</text>
<text x="147.5" y="58.1">B1</text>
<text x="153.9" y="54.4">181</text>
<text x="153.9" y="56.9">172</text>
<text x="153.9" y="59.5">163</text>
<text x="167.6" y="54.4">16</text>
<text x="167.6" y="56.9">15</text>
<text x="167.6" y="59.5">14</text>
<text x="174.5" y="54.2">P0.0</text>
<text x="174.5" y="56.7">P0.1</text>
<text x="174.5" y="59.3">P0.2</text>
<text x="192.2" y="54.2">P0.0</text>
<text x="204.2" y="60">RED</text>
<text x="235.7" y="60">GREEN</text>
<text x="40.1" y="65.1">C2</text>
<text x="61.9" y="62">18</text>
<text x="68" y="63.2">XTAL2</text>
<text x="92.1" y="60.6">P0.2/AD2</text>
<text x="92.1" y="63.2">P0.3/AD3</text>
<text x="92.1" y="65.7">P0.4/AD4</text>
<text x="104.9" y="62">36</text>
<text x="104.9" y="64.5">35</text>
<text x="132.4" y="62">5</text>
<text x="132.4" y="64.5">6</text>
<text x="137.4" y="60.6">A2</text>
<text x="137.4" y="63.2">A3</text>
<text x="137.4" y="65.7">A4</text>
<text x="147.5" y="60.6">B2</text>
<text x="147.5" y="63.2">B3</text>
<text x="147.5" y="65.7">B4</text>
<text x="153.9" y="62">154</text>
<text x="153.9" y="64.5">145</text>
<text x="167.6" y="62">13</text>
<text x="167.6" y="64.5">12</text>
<text x="174.5" y="61.8">P0.3</text>
<text x="174.5" y="64.3">P0.4</text>
<text x="192.2" y="64.3">P0.1</text>
<text x="196.6" y="61.3">D7</text>
<text x="222" y="64.1">P3.1</text>
<text x="230.6" y="61">D10</text>
<text x="42.2" y="72">C3</text>
<text x="47.3" y="69.4">30pF</text>
<text x="92.1" y="68.2">P0.5/AD5</text>
<text x="92.1" y="70.8">P0.6/AD6</text>
<text x="104.9" y="67.1">34</text>
<text x="104.9" y="69.6">33</text>
<text x="132.4" y="67.1">7</text>
<text x="132.4" y="69.6">8</text>
<text x="137.4" y="68.2">A5</text>
<text x="137.4" y="70.8">A6</text>
<text x="147.5" y="68.2">B5</text>
<text x="147.5" y="70.8">B6</text>
<text x="153.9" y="67.1">136</text>
<text x="153.9" y="69.6">127</text>
<text x="167.6" y="67.1">11</text>
<text x="167.6" y="69.6">10</text>
<text x="174.5" y="66.9">P0.5</text>
<text x="174.5" y="69.4">P0.6</text>
<text x="174.5" y="72">P0.7</text>
<text x="196.6" y="71.5">D6</text>
<text x="230.6" y="71.2">D11</text>
<text x="47.3" y="75.5">100n</text>
<text x="59.3" y="76.6">R17</text>
<text x="63.1" y="72.2">9</text>
<text x="68" y="73.3">RST</text>
<text x="92.1" y="73.3">P0.7/AD7</text>
<text x="104.9" y="77.2">21</text>
<text x="104.9" y="72.2">32</text>
<text x="131.2" y="77.2">19</text>
<text x="132.4" y="72.2">9</text>
<text x="137.4" y="73.3">A7</text>
<text x="147.5" y="73.3">B7</text>
<text x="153.9" y="72.2">118</text>
<text x="159.8" y="77.2">220</text>
<text x="167.6" y="72.2">9</text>
<text x="192.2" y="74.5">P0.2</text>
<text x="222" y="74.3">P3.2</text>
<text x="45" y="80.3">R1818R</text>
<text x="59.3" y="79.1">4k7</text>
<text x="92.5" y="83.5">P2.2/A10</text>
<text x="93.6" y="78.4">P2.0/A8</text>
<text x="93.6" y="80.9">P2.1/A9</text>
<text x="104.9" y="79.8">22</text>
<text x="104.9" y="82.3">23</text>
<text x="132.4" y="79.8">1</text>
<text x="137.4" y="78.4">CE</text>
<text x="137.4" y="80.9">AB/BA</text>
<text x="196.6" y="81.6">D5</text>
<text x="230.6" y="81.4">D12</text>
<text x="61.9" y="87.4">30</text>
<text x="61.9" y="89.9">31</text>
<text x="61.9" y="84.9">29</text>
<text x="68" y="88.6">ALE</text>
<text x="68" y="86">PSEN</text>
<text x="92.5" y="86">P2.3/A11</text>
<text x="92.5" y="88.6">P2.4/A12</text>
<text x="104.9" y="84.9">24</text>
<text x="104.9" y="87.4">25</text>
<text x="104.9" y="89.9">26</text>
<text x="117.4" y="84.7">RP2</text>
<text x="128.5" y="85">4.7K</text>
<text x="135.9" y="84.9">74HC245</text>
<text x="192.2" y="84.7">P0.3</text>
<text x="222" y="84.4">P3.3</text>
<text x="68" y="91.1">EA</text>
<text x="92.5" y="91.1">P2.5/A13</text>
<text x="92.5" y="93.6">P2.6/A14</text>
<text x="104.9" y="95">28</text>
<text x="104.9" y="92.5">27</text>
<text x="109.7" y="95.6" transform="rotate(-90 109.7 95.6)">9</text>
<text x="112.3" y="95.6" transform="rotate(-90 112.3 95.6)">8</text>
<text x="114.8" y="95.6" transform="rotate(-90 114.8 95.6)">7</text>
<text x="117.3" y="95.6" transform="rotate(-90 117.3 95.6)">6</text>
<text x="119.9" y="95.6" transform="rotate(-90 119.9 95.6)">5</text>
<text x="122.4" y="95.6" transform="rotate(-90 122.4 95.6)">4</text>
<text x="125" y="95.6" transform="rotate(-90 125 95.6)">3</text>
<text x="127.5" y="95.6" transform="rotate(-90 127.5 95.6)">2</text>
<text x="132.6" y="95.6" transform="rotate(-90 132.6 95.6)">1</text>
<text x="192.2" y="94.8">P0.4</text>
<text x="196.6" y="91.8">D4</text>
<text x="222" y="94.6">P3.4</text>
<text x="230.6" y="91.5">D13</text>
<text x="63.1" y="100.1">1</text>
<text x="68" y="101.3">P1.0/T2</text>
<text x="91.8" y="101.3">P3.0/RXD</text>
<text x="92.5" y="96.2">P2.7/A15</text>
<text x="104.9" y="100.1">10</text>
<text x="130.6" y="100.1">2</text>
<text x="134.1" y="97.4">U3</text>
<text x="135.6" y="101.3">A0</text>
<text x="145.7" y="101.3">B0</text>
<text x="152.1" y="100.1">181</text>
<text x="157.7" y="97.4">RN2</text>
<text x="165.6" y="100.1">16</text>
<text x="170.1" y="99.9">P3.0</text>
<text x="196.6" y="101.9">D3</text>
<text x="230.6" y="101.7">D14</text>
<text x="63.1" y="102.6">2</text>
<text x="63.1" y="105.2">3</text>
<text x="63.1" y="107.7">4</text>
<text x="68" y="103.8">P1.1/T2EX</text>
<text x="68" y="106.3">P1.2</text>
<text x="91.6" y="106.3">P3.2/INT0</text>
<text x="92" y="103.8">P3.1/TXD</text>
<text x="104.9" y="102.6">11</text>
<text x="104.9" y="105.2">12</text>
<text x="104.9" y="107.7">13</text>
<text x="130.6" y="102.6">3</text>
<text x="130.6" y="105.2">4</text>
<text x="130.6" y="107.7">5</text>
<text x="135.6" y="103.8">A1</text>
<text x="135.6" y="106.3">A2</text>
<text x="145.7" y="103.8">B1</text>
<text x="145.7" y="106.3">B2</text>
<text x="152.1" y="102.6">172</text>
<text x="152.1" y="105.2">163</text>
<text x="152.1" y="107.7">154</text>
<text x="165.6" y="102.6">15</text>
<text x="165.6" y="105.2">14</text>
<text x="165.6" y="107.7">13</text>
<text x="170.1" y="102.4">P3.1</text>
<text x="170.1" y="105">P3.2</text>
<text x="170.1" y="107.5">P3.3</text>
<text x="192.2" y="105">P0.5</text>
<text x="222" y="104.7">P3.5</text>
<text x="63.1" y="110.3">5</text>
<text x="63.1" y="112.8">6</text>
<text x="68" y="108.9">P1.3</text>
<text x="68" y="111.4">P1.4</text>
<text x="68" y="114">P1.5</text>
<text x="91.6" y="108.9">P3.3/INT1</text>
<text x="93.7" y="111.4">P3.4/T0</text>
<text x="93.7" y="114">P3.5/T1</text>
<text x="104.9" y="110.3">14</text>
<text x="104.9" y="112.8">15</text>
<text x="130.6" y="110.3">6</text>
<text x="130.6" y="112.8">7</text>
<text x="135.6" y="108.9">A3</text>
<text x="135.6" y="111.4">A4</text>
<text x="135.6" y="114">A5</text>
<text x="145.7" y="108.9">B3</text>
<text x="145.7" y="111.4">B4</text>
<text x="145.7" y="114">B5</text>
<text x="152.1" y="110.3">145</text>
<text x="152.1" y="112.8">136</text>
<text x="165.6" y="110.3">12</text>
<text x="165.6" y="112.8">11</text>
<text x="170.1" y="110">P3.4</text>
<text x="170.1" y="112.6">P3.5</text>
<text x="196.6" y="112.1">D2</text>
<text x="230.6" y="111.8">D15</text>
<text x="63.1" y="115.3">7</text>
<text x="63.1" y="117.9">8</text>
<text x="68" y="116.5">P1.6</text>
<text x="68" y="119">P1.7</text>
<text x="92.7" y="116.5">P3.6/WR</text>
<text x="93.2" y="119">P3.7/RD</text>
<text x="104.9" y="117.9">17</text>
<text x="104.9" y="115.3">16</text>
<text x="130.6" y="115.3">8</text>
<text x="130.6" y="117.9">9</text>
<text x="135.6" y="116.5">A6</text>
<text x="135.6" y="119">A7</text>
<text x="145.7" y="116.5">B6</text>
<text x="145.7" y="119">B7</text>
<text x="152.1" y="115.3">127</text>
<text x="152.1" y="117.9">118</text>
<text x="165.6" y="115.3">10</text>
<text x="165.6" y="117.9">9</text>
<text x="170.1" y="115.1">P3.6</text>
<text x="170.1" y="117.7">P3.7</text>
<text x="192.2" y="115.1">P0.6</text>
<text x="222" y="114.9">P3.6</text>
<text x="66.6" y="122.9">AT89C52</text>
<text x="66.6" y="125.5">11.05926MHz</text>
<text x="129.5" y="123">19</text>
<text x="130.6" y="125.5">1</text>
<text x="135.6" y="124.1">CE</text>
<text x="157.7" y="122.9">220</text>
<text x="192.2" y="125.3">P0.7</text>
<text x="196.6" y="122.2">D1</text>
<text x="222" y="125">P3.7</text>
<text x="230.6" y="122">D16</text>
<text x="134.1" y="130.6">74HC245</text>
<text x="135.6" y="126.7">AB/BA</text>
</g>
</svg>
